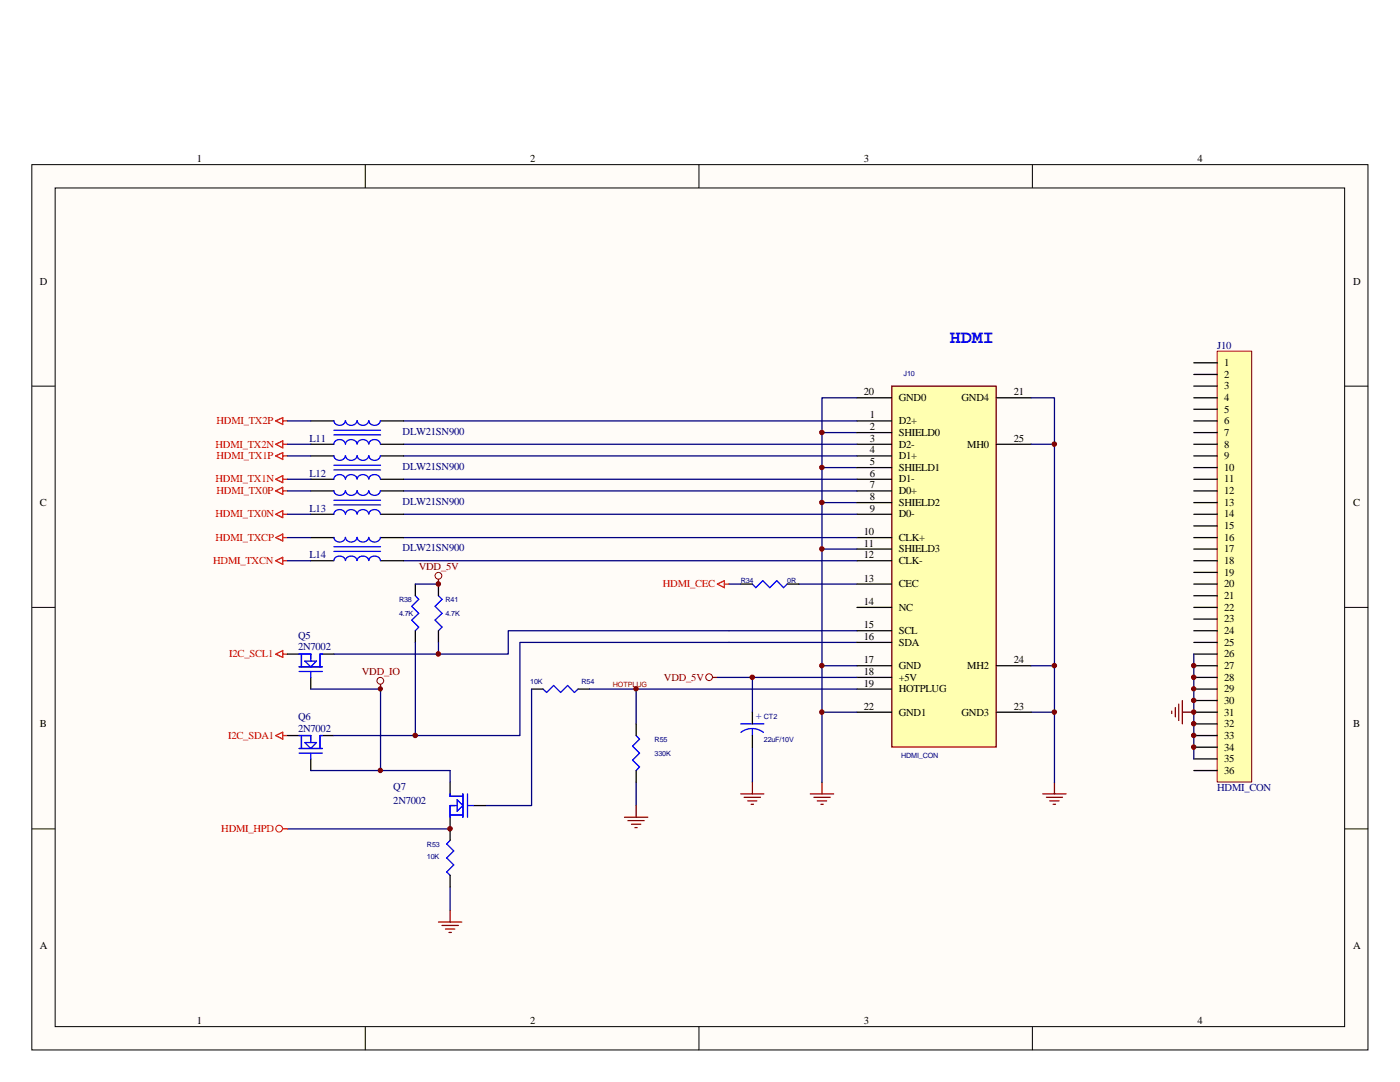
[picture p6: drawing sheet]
<svg xmlns="http://www.w3.org/2000/svg" width="279mm" height="216mm" viewBox="0 0 279 216" stroke-linecap="round" stroke-linejoin="round" font-family="sans-serif">
<path d="M6.3 32.9h266.7v176.6h-266.7z" fill="#fffcf8"/>
<g fill="none" stroke="#000" stroke-width=".2">
<path d="M6.3 32.9h266.7v176.6h-266.7zM11 37.5h257.4v167.4h-257.4zM72.9 32.9v4.6M139.5 32.9v4.6M206 32.9v4.6M6.3 77h4.7M268.4 77h4.6M6.3 121.2h4.7M268.4 121.2h4.6M6.3 165.4h4.7M268.4 165.4h4.6M72.9 204.9v4.6"/>
<path d="M139.5 204.9v4.6M206 204.9v4.6"/>
</g>
<g fill="none" stroke="#000080" stroke-width=".25">
<path d="M164 86.3h7M164 93.3h7M159.4 116.5h11.6M164 100.3h7M164 109.6h7M127 137.5v6.9M145.5 125.9h25.5M145.5 128.2h25.5M150.2 135.2v6.9M164 132.8h7M127 156.1v4.6M150.2 149.1v7"/>
<path d="M164 142.1h7M205.8 142.1h4.6M57.4 165.4h32.4M89.8 177v4.7"/>
</g>
<path d="M108.4 137.5l.7 .7 1.4-1.4 1.4 1.4 1.4-1.4 1.3 1.4 .8-.7" fill="none" stroke="#00f" stroke-width=".25"/>
<path d="M106.1 137.5h2.3M115.4 137.5h2.3" fill="none" stroke="#000" stroke-width=".25"/>
<path d="M178 77h20.8v72.1h-20.8z" fill-rule="evenodd" fill="#ffffb0" stroke="#800000" stroke-width=".25"/>
<g fill="none" stroke="#000" stroke-width=".25">
<path d="M171 79.4h7M198.8 79.4h7M62 84h4.6M62 88.6h4.6M62 91h4.6M62 95.6h4.6M62 98h4.6M75.9 84h4.7M75.9 88.6h4.7M75.9 91h4.7M75.9 95.6h4.7M75.9 98h4.7"/>
<path d="M171 84h7M171 86.3h7M171 88.6h7M171 91h7M171 93.3h7M171 95.6h7M171 98h7M198.8 88.6h7M62 102.6h4.6M62 107.3h4.6M62 111.9h4.6M75.9 102.6h4.7"/>
<path d="M75.9 107.3h4.7M75.9 111.9h4.7M82.9 116.5v2.4M87.5 116.5v2.4M147.8 116.5h2.4M157.1 116.5h2.3M171 100.3h7M171 102.6h7M171 107.3h7M171 109.6h7M171 111.9h7M171 116.5h7"/>
<path d="M57.4 130.5h2.3M62 135.2v2.3M64.3 130.5h2.3M82.9 125.9v2.3M87.5 125.9v2.3M171 121.2h7M171 125.9h7M171 128.2h7M171 132.8h7M171 135.2h7M171 137.5h7M198.8 132.8h7"/>
<path d="M57.4 146.8h2.3M62 151.4v2.4M64.3 146.8h2.3M89.8 156.1v2.3M127 144.4v2.4M127 153.8v2.3M150.2 142.1v2.3M150.2 146.8v2.3M171 142.1h7M198.8 142.1h7M89.8 163.1v4.6M89.8 174.7v2.3"/>
<path d="M94.5 160.7h2.3"/>
</g>
<g fill="none" stroke="#00f" stroke-width=".25">
<path d="M66.6 88.6a1.17 1.17 0 0 1 1.2-.9 1.17 1.17 0 0 1 1.1 .9M66.6 83.9a1.17 1.17 0 0 0 1.2 1 1.17 1.17 0 0 0 1.1-1M66.6 95.6a1.17 1.17 0 0 1 1.2-.9 1.17 1.17 0 0 1 1.1 .9M66.6 90.9a1.17 1.17 0 0 0 1.2 1 1.17 1.17 0 0 0 1.1-1M66.6 97.9a1.17 1.17 0 0 0 1.2 .9 1.17 1.17 0 0 0 1.1-.9M66.6 85.9h9.3M66.6 86.8h9.3M66.6 92.8h9.3M66.6 93.8h9.3M66.6 99.8h9.3M69 88.6a1.17 1.17 0 0 1 1.1-.9 1.17 1.17 0 0 1 1.1 .9M69 83.9a1.17 1.17 0 0 0 1.1 1 1.17 1.17 0 0 0 1.1-1"/>
<path d="M69 95.6a1.17 1.17 0 0 1 1.1-.9 1.17 1.17 0 0 1 1.1 .9M69 90.9a1.17 1.17 0 0 0 1.1 1 1.17 1.17 0 0 0 1.1-1M69 97.9a1.17 1.17 0 0 0 1.1 .9 1.17 1.17 0 0 0 1.1-.9M71.3 88.6a1.17 1.17 0 0 1 1.1-.9 1.17 1.17 0 0 1 1.2 .9M71.3 83.9a1.17 1.17 0 0 0 1.1 1 1.17 1.17 0 0 0 1.2-1M71.3 95.6a1.17 1.17 0 0 1 1.1-.9 1.17 1.17 0 0 1 1.2 .9M71.3 90.9a1.17 1.17 0 0 0 1.1 1 1.17 1.17 0 0 0 1.2-1M71.3 97.9a1.17 1.17 0 0 0 1.1 .9 1.17 1.17 0 0 0 1.2-.9M73.6 88.6a1.17 1.17 0 0 1 1.2-.9 1.17 1.17 0 0 1 1.1 .9M73.6 83.9a1.17 1.17 0 0 0 1.2 1 1.17 1.17 0 0 0 1.1-1M73.6 95.6a1.17 1.17 0 0 1 1.2-.9 1.17 1.17 0 0 1 1.1 .9M73.6 90.9a1.17 1.17 0 0 0 1.2 1 1.17 1.17 0 0 0 1.1-1"/>
<path d="M73.6 97.9a1.17 1.17 0 0 0 1.2 .9 1.17 1.17 0 0 0 1.1-.9M66.6 102.6a1.17 1.17 0 0 1 1.2-.9 1.17 1.17 0 0 1 1.1 .9M66.6 111.8a1.17 1.17 0 0 1 1.2-.9 1.17 1.17 0 0 1 1.1 .9M66.6 107.2a1.17 1.17 0 0 0 1.2 1 1.17 1.17 0 0 0 1.1-1M66.6 100.8h9.3M66.6 109.1h9.3M66.6 110h9.3M69 102.6a1.17 1.17 0 0 1 1.1-.9 1.17 1.17 0 0 1 1.1 .9M69 111.8a1.17 1.17 0 0 1 1.1-.9 1.17 1.17 0 0 1 1.1 .9M69 107.2a1.17 1.17 0 0 0 1.1 1 1.17 1.17 0 0 0 1.1-1M71.3 102.6a1.17 1.17 0 0 1 1.1-.9 1.17 1.17 0 0 1 1.2 .9M71.3 111.8a1.17 1.17 0 0 1 1.1-.9 1.17 1.17 0 0 1 1.2 .9"/>
<path d="M71.3 107.2a1.17 1.17 0 0 0 1.1 1 1.17 1.17 0 0 0 1.2-1M73.6 102.6a1.17 1.17 0 0 1 1.2-.9 1.17 1.17 0 0 1 1.1 .9M73.6 111.8a1.17 1.17 0 0 1 1.2-.9 1.17 1.17 0 0 1 1.1 .9M73.6 107.2a1.17 1.17 0 0 0 1.2 1 1.17 1.17 0 0 0 1.1-1M82.9 118.9l.7 .7-1.4 1.4 1.4 1.4-1.4 1.3 1.4 1.4-.7 .8M87.5 118.9l.7 .7-1.4 1.4 1.4 1.4-1.4 1.3 1.4 1.4-.7 .8M150.2 116.5l.6 .8 1.4-1.4 1.4 1.4 1.4-1.4 1.4 1.4 .7-.8M59.7 133.1h4.6M59.7 130.5h2.3v1.4M59.7 134h4.6M60.2 130.5v2.6M60.8 131.9h2.4l-1.2 1.2z"/>
<path d="M62 134v1.2M64.3 130.5h-.4v2.6M59.7 146.8h2.3v1.4M59.7 149.4h4.6M59.7 150.3h4.6M60.2 146.8v2.6M60.8 148.2h2.4l-1.2 1.2zM62 150.3v1.1M64.3 146.8h-.4v2.6M89.8 158.4v.5h2.6M91.2 159.6l1.2 1.1-1.2 1.2zM92.4 158.4v4.7"/>
<path d="M93.3 158.4v4.7M127 146.8l.6 .7-1.4 1.4 1.4 1.4-1.4 1.4 1.4 1.3-.6 .8M147.8 144.4h4.6M147.9 146.1a3.7 3.7 0 0 1 4.5 0M150.2 145.4v1.4M89.8 167.7l-.6 .7 1.4 1.4-1.4 1.4 1.4 1.4-1.4 1.4 .6 .7M89.8 162.6h2.6M91.2 160.7h-1.4v2.4M93.3 160.7h1.2"/>
</g>
<g fill="none" stroke="#800000" stroke-width=".25">
<path d="M87.5 115.6v.9M75.9 136.6v.9M142.2 135.2h1M147.8 158.4h4.6M148.5 159.1h3.3M149.2 159.8h1.8M150.2 156.1v2.3M161.7 158.4h4.7M162.4 159.1h3.3M163.1 159.8h1.9M164 156.1v2.3M208.1 158.4h4.7"/>
<path d="M208.8 159.1h3.2M209.5 159.8h1.9M210.4 156.1v2.3M124.6 163.1h4.7M125.3 163.7h3.3M126 164.5h1.9M126.7 165.1h.5M127 160.7v2.4M149.9 160.5h.5M163.8 160.5h.5M210.2 160.5h.5M87.5 184h4.7"/>
<path d="M88.2 184.7h3.3M88.9 185.4h1.9M89.6 186.1h.5M89.8 181.7v2.3"/>
</g>
<g fill="none" stroke="#800000" stroke-width=".2">
<circle cx="87.5" cy="114.9" r=".68"/>
<circle cx="75.9" cy="135.8" r=".68"/>
<circle cx="141.5" cy="135.1" r=".68"/>
</g>
<g fill="none" stroke="#f00" stroke-width=".25">
<path d="M55 98l1.4-.8v1.4zM55 84l1.4-.7v1.4zM55 88.6l1.4-.6v1.4zM55 91l1.4-.7v1.4zM55 95.6l1.4-.7v1.4zM56.4 98h1M56.4 91h1M56.4 84h1M56.4 88.6h1M56.4 95.6h1M55 102.6l1.4-.7v1.4zM55 107.3l1.4-.7v1.3z"/>
<path d="M55 111.9l1.4-.7v1.4zM56.4 102.6h1M56.4 107.3h1M56.4 111.9h1M143.2 116.5l1.4-.6v1.4zM144.6 116.5h.9M55 130.5l1.4-.7v1.4zM56.4 130.5h1M55 146.8l1.4-.7v1.4zM56.4 146.8h1M56.4 165.4h1"/>
</g>
<circle cx="55.7" cy="165.3" r=".68" fill="none" stroke="#f00" stroke-width=".2"/>
<g fill="none" stroke="#000080" stroke-width=".25">
<path d="M171 79.4h-7v76.7M205.8 79.4h4.6v76.7M57.4 84h4.6M57.4 88.6h4.6M57.4 91h4.6M57.4 95.6h4.6M57.4 98h4.6M80.6 84h90.4M80.6 88.6h90.4M80.6 91h90.4M80.6 95.6h90.4M80.6 98h90.4"/>
<path d="M57.4 102.6h4.6M57.4 111.9h4.6M57.4 107.3h4.6M80.6 102.6h90.4M80.6 111.9h90.4M80.6 107.3h90.4M82.9 116.5h4.6M145.5 116.5h2.3M62 137.5h13.9v16.3M82.9 128.2v18.6M87.5 128.2v2.3M106.1 137.5v23.2h-9.3"/>
<path d="M117.7 137.5h53.3M143.2 135.2h27.8M145.5 125.9h-44.1v4.6h-34.8M145.5 128.2h-41.7v18.6h-37.2M62 153.8h27.8v2.3"/>
</g>
<g fill="#800000" stroke="#800000" stroke-width=".2">
<circle cx="164" cy="86.3" r=".45"/>
<circle cx="164" cy="93.3" r=".45"/>
<circle cx="164" cy="100.3" r=".45"/>
<circle cx="164" cy="109.5" r=".45"/>
<circle cx="164" cy="132.8" r=".45"/>
<circle cx="164" cy="142.1" r=".45"/>
<circle cx="150.1" cy="135.1" r=".45"/>
<circle cx="126.9" cy="137.5" r=".44"/>
<circle cx="210.4" cy="142.1" r=".45"/>
<circle cx="82.9" cy="146.7" r=".45"/>
<circle cx="87.5" cy="130.5" r=".45"/>
<circle cx="87.5" cy="116.5" r=".45"/>
<circle cx="75.9" cy="137.5" r=".43"/>
<circle cx="75.9" cy="153.7" r=".44"/>
<circle cx="89.8" cy="165.4" r=".45"/>
</g>
<path d="M243 70.1h6.8v85.9h-6.8z" fill="#ffffb0"/>
<path d="M242.9 70.1h6.9v85.9h-6.9z" fill="none" stroke="#800000" stroke-width=".2"/>
<g fill="none" stroke="#000" stroke-width=".25">
<path d="M238.3 72.4h4.6M238.3 74.7h4.6M238.3 77h4.6M238.3 79.4h4.6M238.3 81.7h4.6M238.3 84h4.6M238.3 86.3h4.6M238.3 88.6h4.6M238.3 91h4.6M238.3 93.3h4.6M238.3 95.6h4.6M238.3 98h4.6"/>
<path d="M238.3 100.3h4.6M238.3 102.6h4.6M238.3 104.9h4.6M238.3 107.3h4.6M238.3 109.6h4.6M238.3 111.9h4.6M238.3 114.2h4.6M238.3 116.5h4.6M238.3 118.9h4.6M238.3 121.2h4.6M238.3 123.5h4.6M238.3 125.9h4.6"/>
<path d="M238.3 128.2h4.6M238.3 130.5h4.6M238.3 132.8h4.6M238.3 135.2h4.6M238.3 137.5h4.6M238.3 139.8h4.6M238.3 142.1h4.6M238.3 144.4h4.6M238.3 146.8h4.6M238.3 149.1h4.6M238.3 151.4h4.6M238.3 153.8h4.6"/>
</g>
<path d="M205.8 88.6h4.6M205.8 132.8h4.6M238.3 130.5v20.9" fill="none" stroke="#000080" stroke-width=".25"/>
<g fill="#800000" stroke="#800000" stroke-width=".2">
<circle cx="210.4" cy="132.8" r=".45"/>
<circle cx="210.4" cy="88.6" r=".45"/>
<circle cx="238.2" cy="132.8" r=".45"/>
<circle cx="238.2" cy="135.1" r=".45"/>
<circle cx="238.2" cy="137.5" r=".44"/>
<circle cx="238.2" cy="139.8" r=".45"/>
<circle cx="238.2" cy="142.1" r=".45"/>
<circle cx="238.2" cy="144.4" r=".45"/>
<circle cx="238.2" cy="146.7" r=".45"/>
<circle cx="238.2" cy="149.1" r=".45"/>
</g>
<path d="M236 139.8v4.6M233.8 141.9v.5M234.6 141.2v1.8M235.2 140.5v3.3M236 142.1h2.3" fill="none" stroke="#800000" stroke-width=".25"/>
<text font-size="3.7" fill="#00f" x="189.6" y="68.5">HDMI</text>
<g font-size="2.1">
<text x="39.3" y="32.3">1</text>
<text x="105.8" y="32.3">2</text>
<text x="172.4" y="32.3">3</text>
<text x="239" y="32.3">4</text>
<text x="8" y="56.8">D</text>
<text x="270" y="56.8">D</text>
<text x="244.3" y="73">1</text>
<text x="244.3" y="75.4">2</text>
<text x="244.3" y="77.7">3</text>
<text x="172.4" y="78.9">20</text>
<text x="173.6" y="83.5">1</text>
<text x="179.4" y="80">GND0</text>
<text x="191.9" y="80">GND4</text>
<text x="202.3" y="78.9">21</text>
<text x="244.3" y="80">4</text>
<text x="244.3" y="82.3">5</text>
<text x="173.6" y="85.8">2</text>
<text x="173.6" y="88.1">3</text>
<text x="179.4" y="84.7">D2+</text>
<text x="179.4" y="87">SHIELD0</text>
<text x="179.4" y="89.3">D2-</text>
<text x="193" y="89.3">MH0</text>
<text x="202.3" y="88.1">25</text>
<text x="244.3" y="84.7">6</text>
<text x="244.3" y="87">7</text>
<text x="244.3" y="89.3">8</text>
<text x="173.6" y="90.5">4</text>
<text x="173.6" y="92.8">5</text>
<text x="173.6" y="95.1">6</text>
<text x="179.4" y="91.7">D1+</text>
<text x="179.4" y="94">SHIELD1</text>
<text x="244.3" y="91.7">9</text>
<text x="244.3" y="94">10</text>
<text x="8" y="100.9">C</text>
<text x="173.6" y="97.5">7</text>
<text x="173.6" y="99.8">8</text>
<text x="179.4" y="96.3">D1-</text>
<text x="179.4" y="98.6">D0+</text>
<text x="179.4" y="100.9">SHIELD2</text>
<text x="244.3" y="96.3">11</text>
<text x="244.3" y="98.6">12</text>
<text x="244.3" y="100.9">13</text>
<text x="270" y="100.9">C</text>
<text x="172.4" y="106.8">10</text>
<text x="173.6" y="102.1">9</text>
<text x="179.4" y="103.3">D0-</text>
<text x="179.4" y="107.9">CLK+</text>
<text x="244.3" y="103.3">14</text>
<text x="244.3" y="105.6">15</text>
<text x="244.3" y="107.9">16</text>
<text x="172.4" y="109.1">11</text>
<text x="172.4" y="111.4">12</text>
<text x="179.4" y="110.2">SHIELD3</text>
<text x="179.4" y="112.6">CLK-</text>
<text x="244.3" y="110.2">17</text>
<text x="244.3" y="112.6">18</text>
<text x="172.4" y="116">13</text>
<text x="179.4" y="117.2">CEC</text>
<text x="244.3" y="114.9">19</text>
<text x="244.3" y="117.2">20</text>
<text x="244.3" y="119.5">21</text>
<text x="172.4" y="120.7">14</text>
<text x="172.4" y="125.3">15</text>
<text x="179.4" y="121.9">NC</text>
<text x="244.3" y="121.9">22</text>
<text x="244.3" y="124.2">23</text>
<text x="172.4" y="127.7">16</text>
<text x="179.4" y="126.5">SCL</text>
<text x="179.4" y="128.8">SDA</text>
<text x="244.3" y="126.5">24</text>
<text x="244.3" y="128.8">25</text>
<text x="244.3" y="131.1">26</text>
<text x="172.4" y="132.3">17</text>
<text x="172.4" y="134.7">18</text>
<text x="172.4" y="137">19</text>
<text x="179.4" y="133.5">GND</text>
<text x="179.4" y="135.8">+5V</text>
<text x="193" y="133.5">MH2</text>
<text x="202.3" y="132.3">24</text>
<text x="244.3" y="133.5">27</text>
<text x="244.3" y="135.8">28</text>
<text x="172.4" y="141.6">22</text>
<text x="179.4" y="138.1">HOTPLUG</text>
<text x="179.4" y="142.8">GND1</text>
<text x="191.9" y="142.8">GND3</text>
<text x="202.3" y="141.6">23</text>
<text x="244.3" y="138.1">29</text>
<text x="244.3" y="140.5">30</text>
<text x="244.3" y="142.8">31</text>
<text x="8" y="145.1">B</text>
<text x="244.3" y="145.1">32</text>
<text x="244.3" y="147.4">33</text>
<text x="244.3" y="149.8">34</text>
<text x="270" y="145.1">B</text>
<text x="244.3" y="152.1">35</text>
<text x="244.3" y="154.4">36</text>
<text x="8" y="189.3">A</text>
<text x="270" y="189.3">A</text>
<text x="39.3" y="204.4">1</text>
<text x="105.8" y="204.4">2</text>
<text x="172.4" y="204.4">3</text>
<text x="239" y="204.4">4</text>
</g>
<g font-size="2.1" fill="#000080">
<text x="242.9" y="69.6">J10</text>
<text x="61.8" y="88.1">L11</text>
<text x="80.3" y="86.7">DLW21SN900</text>
<text x="61.8" y="95.1">L12</text>
<text x="80.3" y="93.7">DLW21SN900</text>
<text x="80.3" y="100.7">DLW21SN900</text>
<text x="61.8" y="102.1">L13</text>
<text x="61.8" y="111.4">L14</text>
<text x="80.3" y="110">DLW21SN900</text>
<text x="59.5" y="127.4">Q5</text>
<text x="59.5" y="129.8">2N7002</text>
<text x="59.5" y="143.7">Q6</text>
<text x="59.5" y="146">2N7002</text>
<text x="78.5" y="157.6">Q7</text>
<text x="78.5" y="160.4">2N7002</text>
<text x="242.9" y="157.9">HDMI_CON</text>
</g>
<g font-size="2.1" fill="#f00">
<text x="43" y="89.3">HDMI_TX2N</text>
<text x="43.2" y="84.7">HDMI_TX2P</text>
<text x="43.2" y="91.7">HDMI_TX1P</text>
<text x="43" y="96.3">HDMI_TX1N</text>
<text x="43.2" y="98.6">HDMI_TX0P</text>
<text x="43" y="103.3">HDMI_TX0N</text>
<text x="43" y="107.9">HDMI_TXCP</text>
<text x="42.5" y="112.6">HDMI_TXCN</text>
<text x="132.3" y="117.2">HDMI_CEC</text>
<text x="45.8" y="131.1">I2C_SCL1</text>
<text x="45.6" y="147.4">I2C_SDA1</text>
<text x="44.2" y="166">HDMI_HPD</text>
</g>
<g font-size="2.1" fill="#800000">
<text x="83.6" y="113.7">VDD_5V</text>
<text x="72.2" y="134.7">VDD_IO</text>
<text x="132.5" y="135.8">VDD_5V</text>
</g>
<text font-size="2.1" fill="#00f" x="150.8" y="143.5">+</text>
<g font-size="1.4" fill="#000080">
<text x="180.3" y="75.1">J10</text>
<text x="147.8" y="116.2">R34</text>
<text x="157.1" y="116.2">0R</text>
<text x="79.6" y="120.2">R38</text>
<text x="79.6" y="123">4.7K</text>
<text x="88.9" y="120.2">R41</text>
<text x="88.9" y="123">4.7K</text>
<text x="105.8" y="136.5">10K</text>
<text x="116" y="136.5">R54</text>
<text x="152.4" y="143.4">CT2</text>
<text x="130.6" y="148.1">R55</text>
<text x="152.4" y="148.1">22uF/10V</text>
<text x="130.6" y="150.9">330K</text>
<text x="179.8" y="151.3">HDMI_CON</text>
<text x="85.2" y="169">R53</text>
<text x="85.2" y="171.3">10K</text>
</g>
<text font-size="1.4" fill="#800000" x="122.3" y="137.2">HOTPLUG</text>
</svg>
